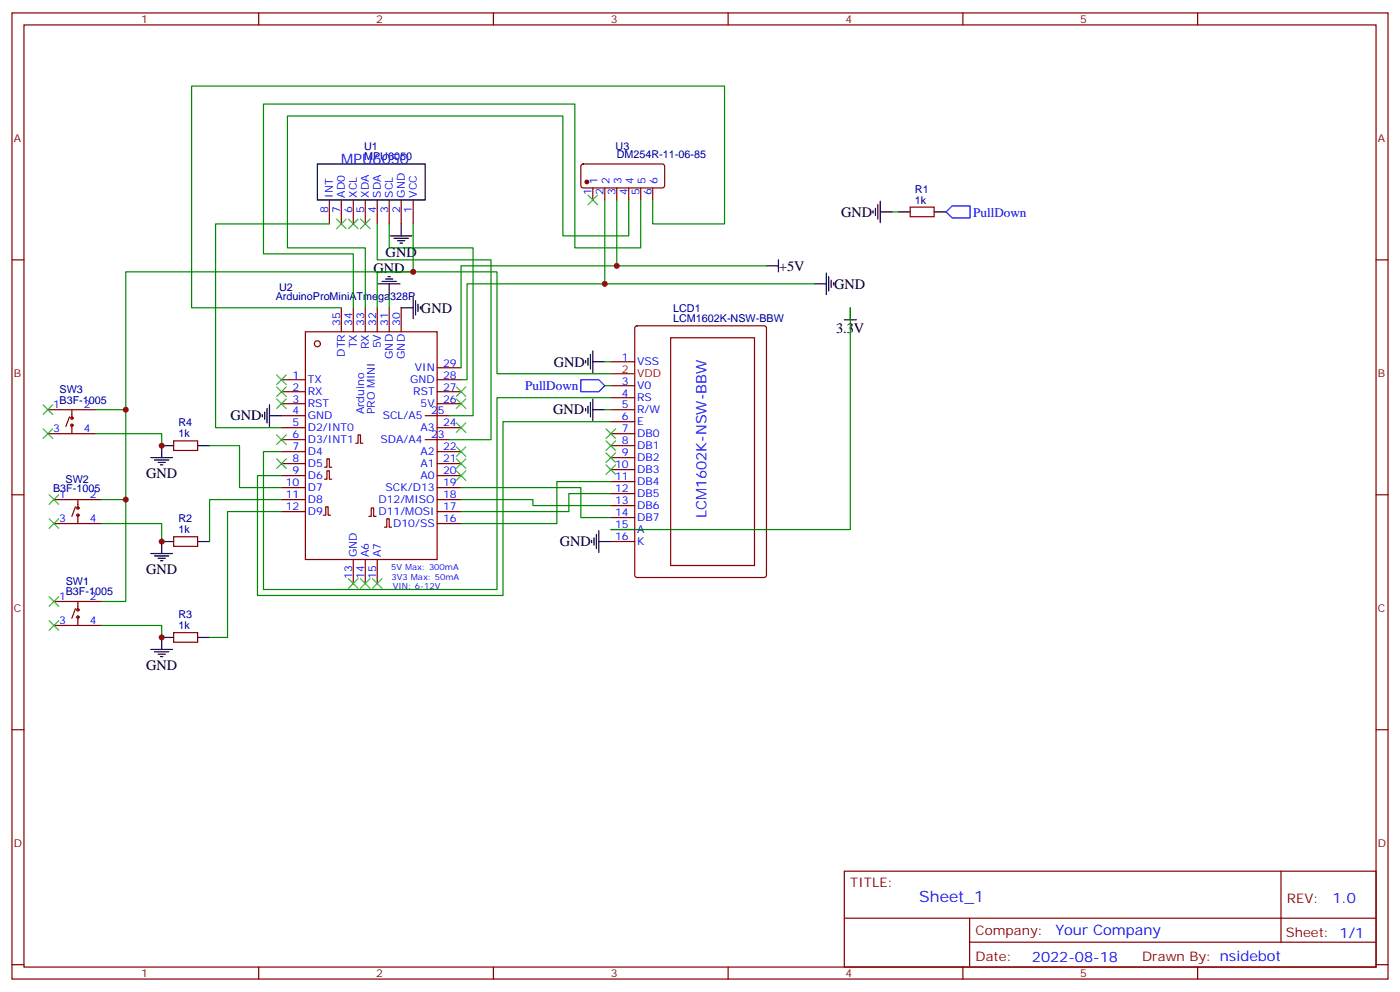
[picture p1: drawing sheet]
<svg xmlns="http://www.w3.org/2000/svg" width="412mm" height="292mm" viewBox="0 0 412 292" stroke-linecap="round" stroke-linejoin="round" font-family="sans-serif">
<g fill="none" stroke="#870000" stroke-width=".35">
<path d="M3.5 3.8h405.4v284.3h-405.4zM7.1 7.3h398.2v277.3h-398.2zM76.2 3.8v3.5M145.3 3.8v3.5M214.5 3.8v3.5M283.6 3.8v3.5M352.8 3.8v3.5M97 58.8v7.1M100.5 58.8v7.1M104.1 58.8v7.1M107.6 58.8v7.1M111.1 58.8v7.1"/>
<path d="M114.7 58.8v7.1M118.2 58.8v7.1M121.7 58.8v7.1M171.3 48.5l.5-.2h23.6l.4 .7-.1 5.9-.6 .4-23.6-.1-.4-.6v-5.6zM174.6 55.3v3.5M178.2 55.3v3.5M181.7 55.3v3.5M185.2 55.3v3.5M188.7 55.3v3.5M192.3 55.3v3.5M3.5 76.5h3.6M268.1 61h7.1v2.8h-7.1z"/>
<path d="M405.3 76.5h3.6M90 97.6h38.8v67.1h-38.8zM100.5 90.6v7M104.1 90.6v7M107.6 90.6v7M111.1 90.6v7M114.7 90.6v7M118.2 90.6v7M187.2 96.1l.5-.2h37.4l.6 .4 .1 73-.5 .6-37.6 .1-.7-.5v-72.9zM197.6 99.4h24.6v67h-24.6zM82.9 111.8h7.1M82.9 115.3h7.1"/>
<path d="M82.9 118.8h7.1M128.8 108.2h7M128.8 111.8h7M128.8 115.3h7M128.8 118.8h7M179.9 106.5h7.1M179.9 113.5h7.1M179.9 117.1h7.1M14.1 120.6h14.1M14.1 127.6h14.1M20.5 122.7l-1.1 2.8M21.2 120.6v2.4"/>
<path d="M21.2 125.2v2.4M51.2 129.8h7v2.8h-7zM82.9 122.3h7.1M82.9 129.4h7.1M82.9 125.9h7.1M82.9 132.9h7.1M82.9 136.5h7.1M82.9 140h7.1M95.6 137.5h.7v-2.5h.7v2.5h.7M104.8 130.5h.7v-2.5h.7v2.5h.7M125.2 122.3h7.1M125.2 129.4h7.1"/>
<path d="M128.8 125.9h7M128.8 132.9h7M128.8 136.5h7M128.8 140h7M179.9 120.6h7.1M179.9 124.1h7.1M179.9 127.6h7.1M179.9 131.2h7.1M179.9 134.7h7.1M179.9 138.2h7.1M3.5 145.6h3.6M15.9 147h14.1"/>
<path d="M15.9 154.1h14.1M22.2 149.2l-1 2.8M22.9 147v2.5M22.9 151.6v2.5M51.2 158h7v2.8h-7zM82.9 143.5h7.1M82.9 147h7.1M82.9 150.6h7.1M95.2 151.6h.8v-2.4h.7v2.4h.7M95.6 141h.7v-2.4h.7v2.4h.7M108.7 152h.7v-2.5h.7v2.5h.7M113.2 155.2h.7v-2.5h.8v2.5h.7"/>
<path d="M128.8 143.5h7M128.8 147h7M128.8 150.6h7M128.8 154.1h7M179.9 141.7h7.1M179.9 145.3h7.1M179.9 148.8h7.1M179.9 152.3h7.1M179.9 155.9h7.1M179.9 159.4h7.1M405.3 145.6h3.6M15.9 177h14.1"/>
<path d="M22.2 179.1l-1 2.9M22.9 177v2.5M104.1 164.7v7M107.6 164.7v7M111.1 164.7v7M15.9 184.1h14.1M22.9 181.6v2.5M51.2 186.2h7v2.8h-7zM3.5 214.8h3.6M405.3 214.8h3.6M248.7 256.4h156.6v28.2h-156.6zM377.3 256.4v20.9"/>
<path d="M248.7 270.2h156.5M285.6 277.3h119.6M285.6 270.2v14.2M3.5 283.9h3.6M76.2 284.6v3.5M145.3 284.6v3.5M214.5 284.6v3.5M283.6 284.6v3.5M352.8 284.6v3.5M405.3 283.9h3.6"/>
<circle cx="93.5" cy="101.2" r=".88"/>
<circle cx="21.2" cy="125.2" r=".35"/>
<circle cx="21.2" cy="123" r=".35"/>
<circle cx="22.9" cy="151.6" r=".35"/>
<circle cx="22.9" cy="149.5" r=".35"/>
<circle cx="22.9" cy="179.5" r=".35"/>
<circle cx="22.9" cy="181.6" r=".35"/>
</g>
<g fill="none" stroke="#000" stroke-width=".35">
<path d="M93.5 48.3h31.7v10.5h-31.7zM259.3 59.2v6.3M115 69.4h6.4M116.1 70.1h4.2M117.1 70.8h2.1M117.8 71.5h.7M118.2 65.9v3.5M225.8 78.2h3.5M229.3 76.5v3.5M257.2 62v.7M257.9 61.3v2.1M258.6 60.3v4.2"/>
<path d="M259.3 62.4h3.5M264.6 62.4h3.5M275.2 62.4h3.5M111.5 83.5h6.3M112.5 82.8h4.3M113.6 82.1h2.1M114.3 81.4h.7M114.7 83.5v3.6M118.2 90.6h3.5M121.7 87.4v6.4M122.4 88.5v4.2M123.1 89.5v2.2"/>
<path d="M123.8 90.2v.7M239.9 83.5h3.5M243.4 80.4v6.3M244.1 81.4v4.3M244.8 82.5v2.1M245.5 83.2v.7M248.7 94.1h3.5M250.5 90.6v3.5M79.4 119.2v6.3M172.5 106.1v.7M173.2 105.4v2.1M173.2 119.5v2.1"/>
<path d="M173.9 104.4v4.2M173.9 118.5v4.2M174.6 103.3v6.3M174.6 117.4v6.4M174.6 106.5h3.6M44.4 134.7h6.4M45.5 135.4h4.2M46.6 136.1h2.1M47.3 136.8h.7M51.2 131.2h-3.6v3.5M58.2 131.2h3.5M77.3 122v.7"/>
<path d="M78 121.3v2.1M78.7 120.2v4.3M79.4 122.3h3.5M172.5 120.2v.7M174.6 120.6h3.6M51.2 159.4h-3.6v3.5M58.2 159.4h3.5M174.3 159v.7M175 158.3v2.1M175.7 157.3v4.2M176.4 159.4h3.5M176.4 156.2v6.4"/>
<path d="M44.4 162.9h6.4M45.5 163.6h4.2M46.6 164.3h2.1M47.3 165h.7M44.4 191.1h6.4M45.5 191.8h4.2M46.6 192.5h2.1M47.3 193.3h.7M51.2 187.6h-3.6v3.5M58.2 187.6h3.5"/>
</g>
<path d="M179.9 110h7.1" fill="none" stroke="#f00" stroke-width=".35"/>
<g fill="none" stroke="#008700" stroke-width=".35">
<path d="M178.2 58.8v24.7M181.7 58.8v19.4M185.2 58.8v10.6h-19.4v-35.3h-81.1v38.9h22.9v17.6M188.7 58.8v14.2h-19.4v-42.4h-91.7v44.1h26.5v15.9M192.3 58.8v7.1h21.1v-40.6h-157v65.3h44.1M97 65.9h-33.5v60h19.4M111.1 65.9v10.6h33.5v52.9h-12.3M114.7 65.9v7.1h24.6v49.3h-7M121.7 65.9v14.1h-10.6v10.6M225.8 78.2h-90v30M262.8 62.4h1.8M114.7 87.1v3.5"/>
<path d="M239.9 83.5h-102.3v28.3h-1.8M250.5 90.6v65.3h-70.6M178.2 106.5h1.7M178.2 113.5h1.7M179.9 110h-33.5v-30h-109.4v40.6h-8.8M179.9 117.1h-33.5v56.4h-68.8v-40.6h5.3M28.2 127.6h19.4v3.6M37 120.6v26.4h-7M61.7 131.2h8.9v12.3h12.3M178.2 120.6h1.7M179.9 124.1h-31.7v51.2h-72.4v-35.3h7.1M30 154.1h17.6v5.3"/>
<path d="M37 147v30h-7M82.9 147h-21.2v12.4M82.9 150.6h-15.9v37h-5.3M135.8 147h21.2v1.8h22.9M135.8 143.5h35.3v8.8h8.8M179.9 141.7h-15.9v12.4h-28.2M179.9 145.3h-12.3v5.3h-31.8M30 184.1h17.6v3.5"/>
</g>
<path d="M278.7 62.4l1.8-1.8h5.3v3.5h-5.3zM171.1 111.8h5.3l1.8 1.7-1.8 1.8h-5.3z" fill="none" stroke="#00f" stroke-width=".35"/>
<g fill="none" stroke="#3c3" stroke-width=".35">
<path d="M173.2 57.4l2.8 2.9M176 57.4l-2.8 2.9M99.1 64.5l2.9 2.8M102 64.5l-2.9 2.8M102.7 64.5l2.8 2.8M105.5 64.5l-2.8 2.8M106.2 64.5l2.8 2.8M109 64.5l-2.8 2.8M12.7 119.2l2.8 2.8M15.5 119.2l-2.8 2.8M81.5 117.4l2.8 2.8M81.5 113.9l2.8 2.8"/>
<path d="M81.5 110.3l2.8 2.9M84.3 117.4l-2.8 2.8M84.3 113.9l-2.8 2.8M84.3 110.3l-2.8 2.9M134.4 113.9l2.8 2.8M134.4 117.4l2.8 2.8M137.2 113.9l-2.8 2.8M137.2 117.4l-2.8 2.8M12.7 126.2l2.8 2.8M15.5 126.2l-2.8 2.8M81.5 135l2.8 2.9M81.5 128l2.8 2.8"/>
<path d="M84.3 135l-2.8 2.9M84.3 128l-2.8 2.8M134.4 124.5l2.8 2.8M134.4 131.5l2.8 2.8M134.4 135l2.8 2.9M134.4 138.6l2.8 2.8M137.2 124.5l-2.8 2.8M137.2 131.5l-2.8 2.8M137.2 135l-2.8 2.9M137.2 138.6l-2.8 2.8M178.5 126.2l2.8 2.8M178.5 129.8l2.8 2.8"/>
<path d="M178.5 133.3l2.8 2.8M178.5 136.8l2.8 2.8M181.3 126.2l-2.8 2.8M181.3 129.8l-2.8 2.8M181.3 133.3l-2.8 2.8M181.3 136.8l-2.8 2.8M14.5 152.7l2.8 2.8M14.5 145.6l2.8 2.8M17.3 152.7l-2.8 2.8M17.3 145.6l-2.8 2.8M14.5 175.6l2.8 2.8M17.3 175.6l-2.8 2.8"/>
<path d="M102.7 170.3l2.8 2.8M105.5 170.3l-2.8 2.8M106.2 170.3l2.8 2.8M109 170.3l-2.8 2.8M109.7 170.3l2.8 2.8M112.5 170.3l-2.8 2.8M14.5 182.7l2.8 2.8M17.3 182.7l-2.8 2.8"/>
</g>
<circle cx="172.9" cy="53.6" r=".53" fill="#870000" stroke="#870000" stroke-width=".35"/>
<g fill="#c00">
<circle cx="121.7" cy="80" r=".88"/>
<circle cx="37" cy="120.6" r=".88"/>
<circle cx="37" cy="147" r=".88"/>
<circle cx="47.6" cy="159.4" r=".88"/>
<circle cx="47.6" cy="131.2" r=".88"/>
<circle cx="47.6" cy="187.6" r=".88"/>
<circle cx="178.2" cy="83.5" r=".88"/>
<circle cx="181.7" cy="78.2" r=".88"/>
</g>
<text font-size="4.6" fill="#00f" x="270.8" y="265.4">Sheet_1</text>
<g font-size="4.2" fill="#00f">
<text x="100.5" y="48.3">MPU6050</text>
<text x="208.1" y="152.6" transform="rotate(-90 208.1 152.6)">LCM1602K-NSW-BBW</text>
<text x="392.5" y="265.7">1.0</text>
<text x="310.9" y="275.2">Your Company</text>
<text x="304" y="283">2022-08-18</text>
</g>
<g font-size="4.2">
<text x="247.8" y="63.8">GND</text>
<text x="113.6" y="75.6">GND</text>
<text x="110" y="80.4">GND</text>
<text x="229.5" y="79.7">+5V</text>
<text x="245.7" y="84.9">GND</text>
<text x="124" y="92">GND</text>
<text x="246.3" y="98">3.3V</text>
<text x="163.1" y="107.9">GND</text>
<text x="67.9" y="123.8">GND</text>
<text x="163" y="122">GND</text>
<text x="43" y="140.7">GND</text>
<text x="164.9" y="160.8">GND</text>
<text x="43" y="168.9">GND</text>
<text x="43" y="197.1">GND</text>
</g>
<g font-size="3.9" fill="#00f">
<text x="286.6" y="63.7">PullDown</text>
<text x="154.7" y="114.8">PullDown</text>
</g>
<g font-size="3.9" fill="#800">
<text x="250.5" y="261">TITLE:</text>
<text x="379.1" y="265.7">REV:</text>
<text x="287.4" y="275.2">Company:</text>
<text x="378.7" y="275.8">Sheet: 1/1</text>
<text x="287.4" y="282.9">Date:</text>
<text x="336.4" y="282.9">Drawn By: nsidebot</text>
</g>
<g font-size="3.2" fill="#800">
<text x="41.6" y="6.8">1</text>
<text x="110.8" y="6.8">2</text>
<text x="179.9" y="6.8">3</text>
<text x="249.1" y="6.8">4</text>
<text x="318.2" y="6.8">5</text>
<text x="4.1" y="41.9">A</text>
<text x="405.9" y="41.9">A</text>
<text x="4.1" y="111.1">B</text>
<text x="405.9" y="111.1">B</text>
<text x="4.1" y="180.2">C</text>
<text x="405.9" y="180.2">C</text>
<text x="4.1" y="249.3">D</text>
<text x="405.9" y="249.3">D</text>
<text x="41.6" y="287.6">1</text>
<text x="110.8" y="287.6">2</text>
<text x="179.9" y="287.6">3</text>
<text x="249.1" y="287.6">4</text>
<text x="318.2" y="287.6">5</text>
</g>
<g font-size="3.2" fill="#000080">
<text x="107.3" y="47.2">MPU6050</text>
<text x="107.3" y="44.2">U1</text>
<text x="181.3" y="44">U3</text>
<text x="181.7" y="46.5">DM254R-11-06-85</text>
<text x="269.5" y="59.9">1k</text>
<text x="269.5" y="56.7">R1</text>
<text x="81.2" y="88.3">ArduinoProMiniATmega328P</text>
<text x="82.2" y="85.6">U2</text>
<text x="198.3" y="91.8">LCD1</text>
<text x="198.3" y="94.8">LCM1602K-NSW-BBW</text>
<text x="17.5" y="118.8">B3F-1005</text>
<text x="17.5" y="115.8">SW3</text>
<text x="52.5" y="125.5">R4</text>
<text x="52.5" y="128.7">1k</text>
<text x="19.3" y="142.2">SW2</text>
<text x="15.6" y="144.8">B3F-1005</text>
<text x="52.5" y="153.7">R2</text>
<text x="52.5" y="156.9">1k</text>
<text x="19.4" y="172.2">SW1</text>
<text x="19.4" y="175.3">B3F-1005</text>
<text x="52.5" y="185.1">1k</text>
<text x="52.5" y="181.9">R3</text>
</g>
<g font-size="3.2" fill="#00f">
<text x="98.1" y="58.1" transform="rotate(-90 98.1 58.1)">INT</text>
<text x="101.6" y="58.1" transform="rotate(-90 101.6 58.1)">AD0</text>
<text x="105.1" y="58.1" transform="rotate(-90 105.1 58.1)">XCL</text>
<text x="108.7" y="58.1" transform="rotate(-90 108.7 58.1)">XDA</text>
<text x="112.2" y="58.1" transform="rotate(-90 112.2 58.1)">SDA</text>
<text x="115.7" y="58.1" transform="rotate(-90 115.7 58.1)">SCL</text>
<text x="119.2" y="58.1" transform="rotate(-90 119.2 58.1)">GND</text>
<text x="122.8" y="58.1" transform="rotate(-90 122.8 58.1)">VCC</text>
<text x="174.3" y="57.5" transform="rotate(-90 174.3 57.5)">1</text>
<text x="176" y="54" transform="rotate(-90 176 54)">1</text>
<text x="177.8" y="57.5" transform="rotate(-90 177.8 57.5)">2</text>
<text x="179.6" y="54" transform="rotate(-90 179.6 54)">2</text>
<text x="181.3" y="57.5" transform="rotate(-90 181.3 57.5)">3</text>
<text x="183.1" y="54" transform="rotate(-90 183.1 54)">3</text>
<text x="184.9" y="57.5" transform="rotate(-90 184.9 57.5)">4</text>
<text x="186.6" y="54" transform="rotate(-90 186.6 54)">4</text>
<text x="188.4" y="57.5" transform="rotate(-90 188.4 57.5)">5</text>
<text x="190.1" y="54" transform="rotate(-90 190.1 54)">5</text>
<text x="191.9" y="57.5" transform="rotate(-90 191.9 57.5)">6</text>
<text x="193.7" y="54" transform="rotate(-90 193.7 54)">6</text>
<text x="96.7" y="62.6" transform="rotate(-90 96.7 62.6)">8</text>
<text x="100.2" y="62.6" transform="rotate(-90 100.2 62.6)">7</text>
<text x="103.7" y="62.6" transform="rotate(-90 103.7 62.6)">6</text>
<text x="107.2" y="62.6" transform="rotate(-90 107.2 62.6)">5</text>
<text x="110.8" y="62.6" transform="rotate(-90 110.8 62.6)">4</text>
<text x="114.3" y="62.6" transform="rotate(-90 114.3 62.6)">3</text>
<text x="117.8" y="62.6" transform="rotate(-90 117.8 62.6)">2</text>
<text x="121.4" y="62.6" transform="rotate(-90 121.4 62.6)">1</text>
<text x="100.2" y="95.9" transform="rotate(-90 100.2 95.9)">35</text>
<text x="103.7" y="95.9" transform="rotate(-90 103.7 95.9)">34</text>
<text x="107.2" y="95.9" transform="rotate(-90 107.2 95.9)">33</text>
<text x="110.8" y="95.9" transform="rotate(-90 110.8 95.9)">32</text>
<text x="114.3" y="95.9" transform="rotate(-90 114.3 95.9)">31</text>
<text x="117.8" y="95.9" transform="rotate(-90 117.8 95.9)">30</text>
<text x="101.6" y="105" transform="rotate(-90 101.6 105)">DTR</text>
<text x="105.1" y="102.5" transform="rotate(-90 105.1 102.5)">TX</text>
<text x="108.7" y="102.7" transform="rotate(-90 108.7 102.7)">RX</text>
<text x="112.2" y="102.5" transform="rotate(-90 112.2 102.5)">5V</text>
<text x="115.7" y="105.6" transform="rotate(-90 115.7 105.6)">GND</text>
<text x="119.2" y="105.6" transform="rotate(-90 119.2 105.6)">GND</text>
<text x="130.5" y="107.9">29</text>
<text x="183.2" y="106.1">1</text>
<text x="187.7" y="107.5">VSS</text>
<text x="86.2" y="111.4">1</text>
<text x="90.7" y="112.8">TX</text>
<text x="120.8" y="112.8">GND</text>
<text x="122.2" y="109.3">VIN</text>
<text x="130.5" y="111.4">28</text>
<text x="183.2" y="113.2">3</text>
<text x="86.2" y="118.5">3</text>
<text x="86.2" y="114.9">2</text>
<text x="90.7" y="119.9">RST</text>
<text x="90.7" y="116.3">RX</text>
<text x="121.7" y="116.3">RST</text>
<text x="123.9" y="119.9">5V</text>
<text x="130.5" y="114.9">27</text>
<text x="130.5" y="118.5">26</text>
<text x="183.2" y="116.7">4</text>
<text x="187.7" y="114.6">V0</text>
<text x="187.7" y="118.1">RS</text>
<text x="15.6" y="120.2">1</text>
<text x="24.7" y="120.2">2</text>
<text x="86.2" y="125.5">5</text>
<text x="86.2" y="122">4</text>
<text x="90.7" y="123.4">GND</text>
<text x="107.2" y="122" transform="rotate(-90 107.2 122)">Arduino</text>
<text x="110.4" y="122" transform="rotate(-90 110.4 122)">PRO MINI</text>
<text x="112.8" y="123.4">SCL/A5</text>
<text x="127" y="122">25</text>
<text x="130.5" y="125.5">24</text>
<text x="183.2" y="120.2">5</text>
<text x="183.2" y="123.8">6</text>
<text x="187.7" y="121.6">R/W</text>
<text x="187.7" y="125.2">E</text>
<text x="15.6" y="127.3">3</text>
<text x="24.7" y="127.3">4</text>
<text x="86.2" y="129">6</text>
<text x="90.7" y="130.5">D3/INT1</text>
<text x="90.7" y="126.9">D2/INT0</text>
<text x="112.1" y="130.5">SDA/A4</text>
<text x="123.9" y="126.9">A3</text>
<text x="127" y="129">23</text>
<text x="183.2" y="127.3">7</text>
<text x="183.2" y="130.8">8</text>
<text x="187.7" y="128.7">DB0</text>
<text x="86.2" y="136.1">8</text>
<text x="86.2" y="132.6">7</text>
<text x="90.7" y="137.5">D5</text>
<text x="90.7" y="134">D4</text>
<text x="123.9" y="134">A2</text>
<text x="123.9" y="137.5">A1</text>
<text x="130.5" y="132.6">22</text>
<text x="130.5" y="136.1">21</text>
<text x="181.2" y="137.9">10</text>
<text x="183.2" y="134.3">9</text>
<text x="187.7" y="132.2">DB1</text>
<text x="187.7" y="135.7">DB2</text>
<text x="84.2" y="143.2">10</text>
<text x="86.2" y="139.6">9</text>
<text x="90.7" y="141">D6</text>
<text x="123.9" y="141">A0</text>
<text x="130.5" y="139.6">20</text>
<text x="130.5" y="143.2">19</text>
<text x="181.2" y="141.4">11</text>
<text x="187.7" y="139.3">DB3</text>
<text x="187.7" y="142.8">DB4</text>
<text x="17.4" y="146.7">1</text>
<text x="26.5" y="146.7">2</text>
<text x="84.2" y="146.7">11</text>
<text x="90.7" y="148.1">D8</text>
<text x="90.7" y="144.6">D7</text>
<text x="111.5" y="148.1">D12/MISO</text>
<text x="113.6" y="144.6">SCK/D13</text>
<text x="130.5" y="146.7">18</text>
<text x="181.2" y="144.9">12</text>
<text x="181.2" y="148.4">13</text>
<text x="187.7" y="146.3">DB5</text>
<text x="187.7" y="149.9">DB6</text>
<text x="17.4" y="153.7">3</text>
<text x="26.5" y="153.7">4</text>
<text x="84.2" y="150.2">12</text>
<text x="90.7" y="151.6">D9</text>
<text x="111.5" y="151.6">D11/MOSI</text>
<text x="115.8" y="155.2">D10/SS</text>
<text x="130.5" y="150.2">17</text>
<text x="130.5" y="153.7">16</text>
<text x="181.2" y="152">14</text>
<text x="181.2" y="155.5">15</text>
<text x="187.7" y="153.4">DB7</text>
<text x="181.2" y="159">16</text>
<text x="187.7" y="156.9">A</text>
<text x="187.7" y="160.4">K</text>
<text x="105.1" y="164" transform="rotate(-90 105.1 164)">GND</text>
<text x="108.7" y="164" transform="rotate(-90 108.7 164)">A6</text>
<text x="112.2" y="164" transform="rotate(-90 112.2 164)">A7</text>
<text x="103.7" y="170.5" transform="rotate(-90 103.7 170.5)">13</text>
<text x="107.2" y="170.5" transform="rotate(-90 107.2 170.5)">14</text>
<text x="110.8" y="170.5" transform="rotate(-90 110.8 170.5)">15</text>
<text x="17.4" y="176.7">1</text>
<text x="26.5" y="176.7">2</text>
<text x="17.4" y="183.7">3</text>
<text x="26.5" y="183.7">4</text>
</g>
<g font-size="3.2" fill="#f00">
<text x="183.2" y="109.6">2</text>
<text x="187.7" y="111.1">VDD</text>
</g>
<g font-size="2.5" fill="#00f">
<text x="115.2" y="167.9">5V Max: 300mA</text>
<text x="115.4" y="170.7">3V3 Max: 50mA</text>
<text x="115.7" y="173.2">VIN: 6-12V</text>
</g>
</svg>
